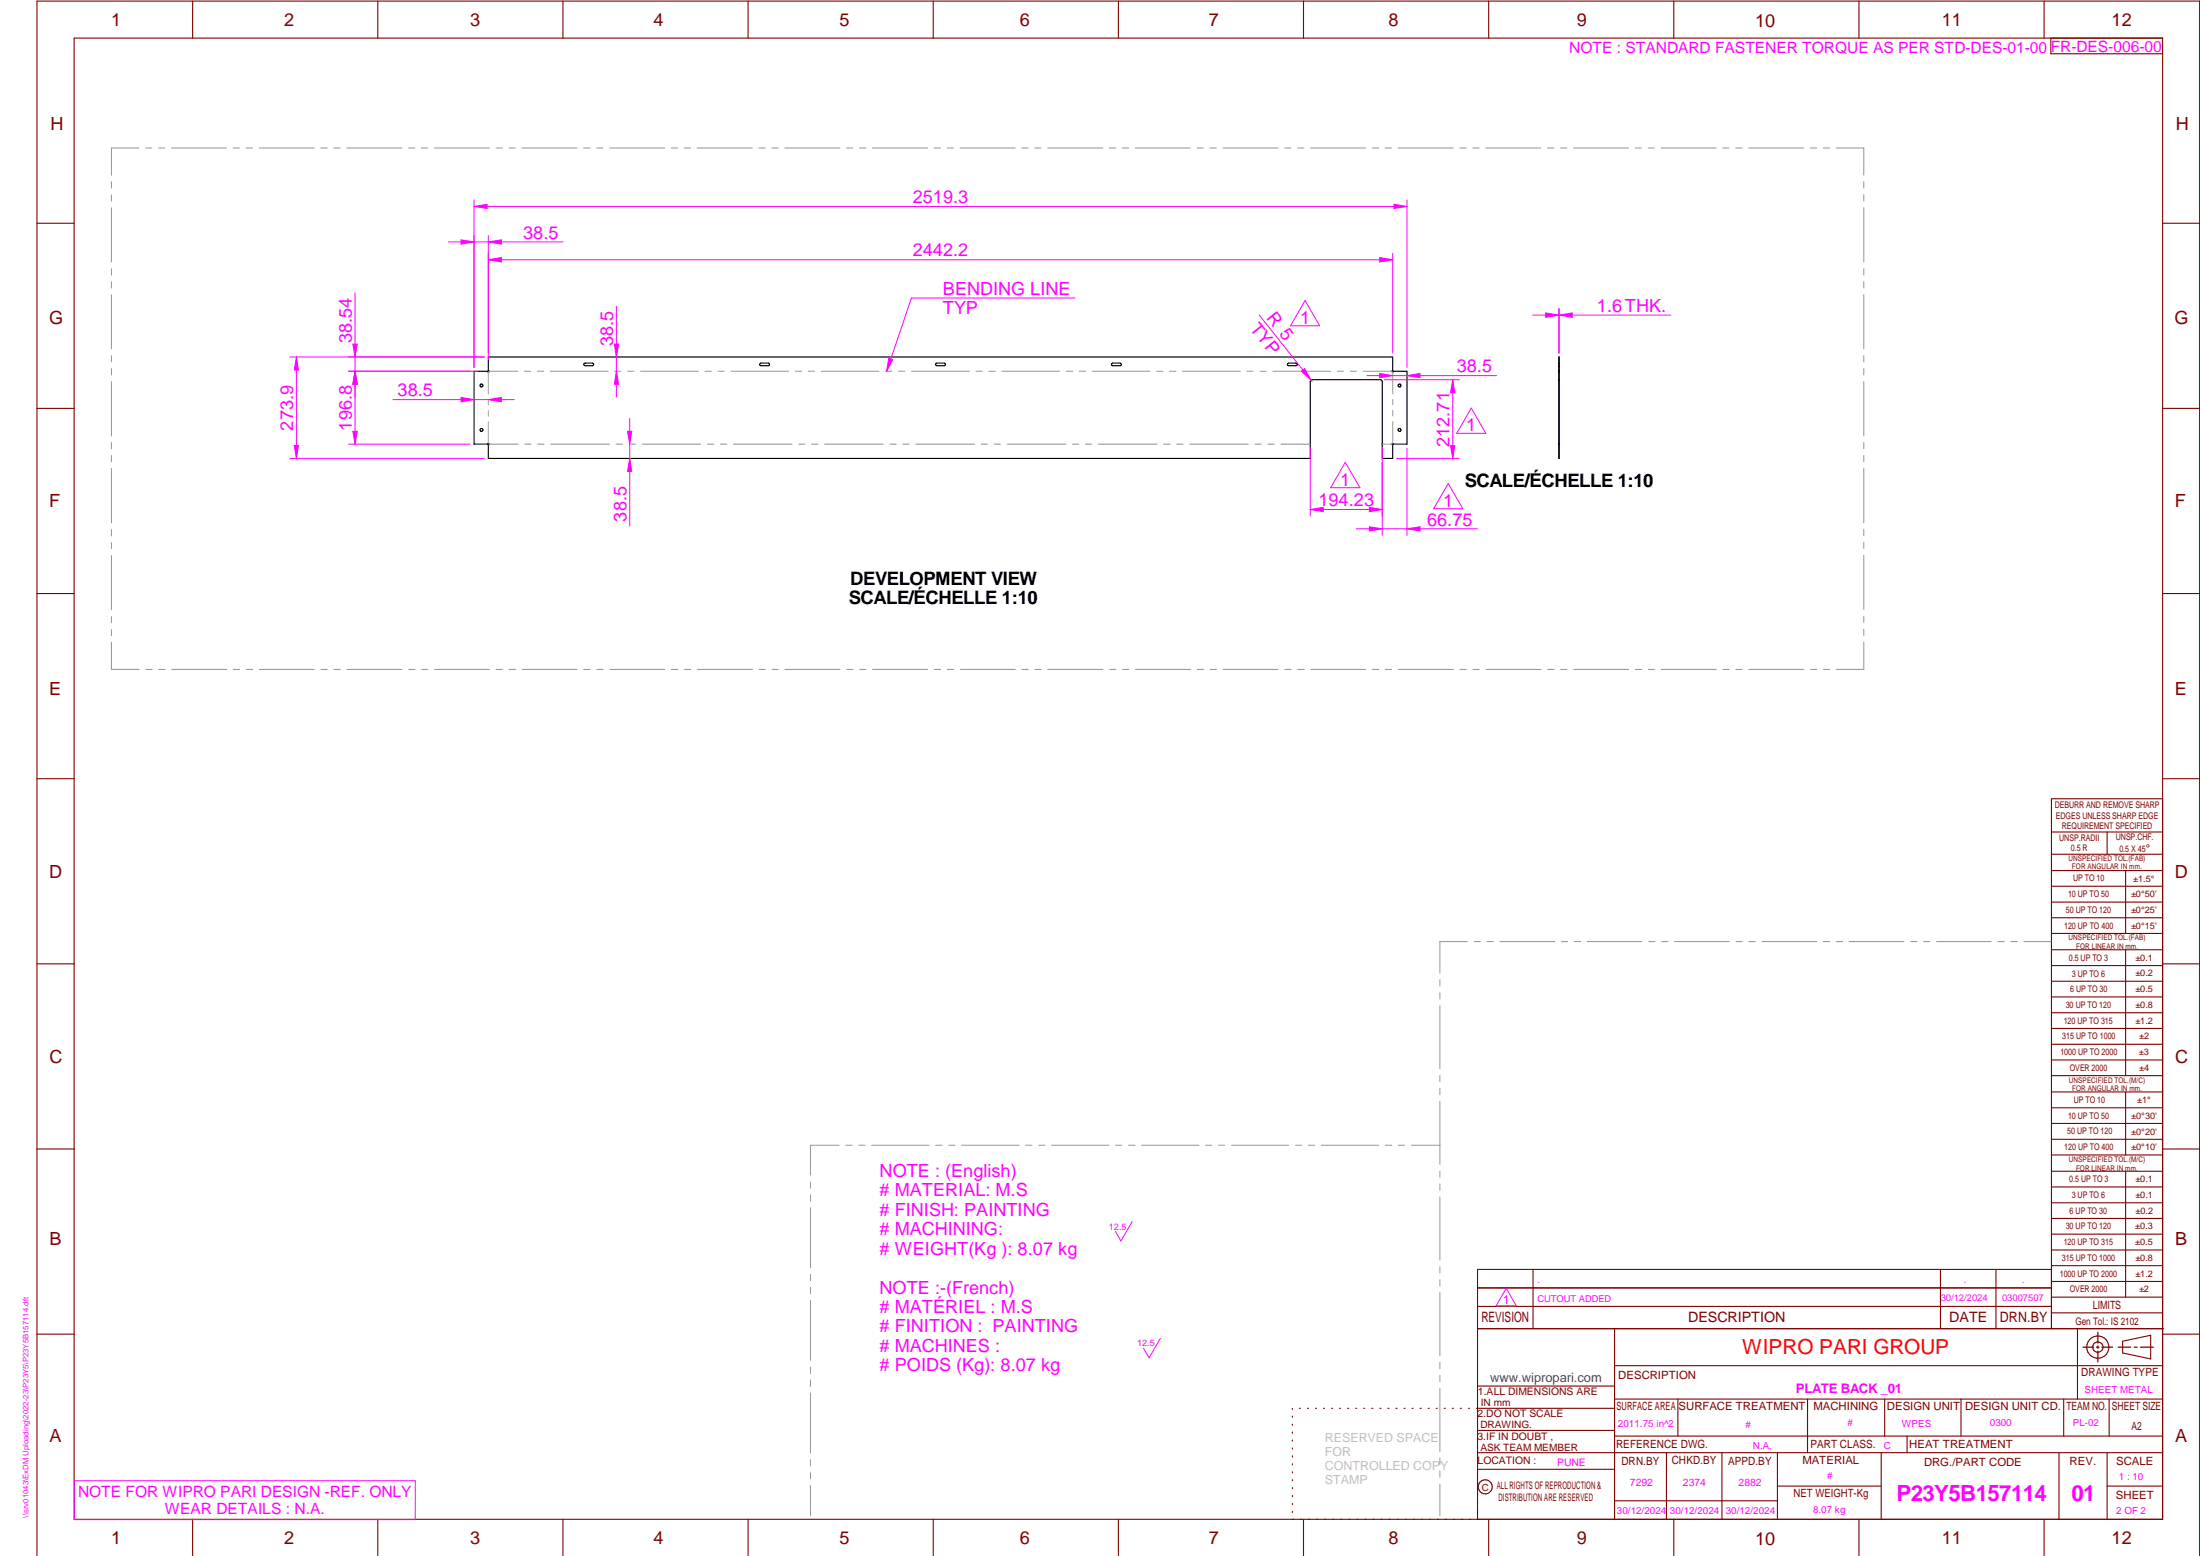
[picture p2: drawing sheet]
<svg xmlns="http://www.w3.org/2000/svg" width="594mm" height="420mm" viewBox="0 0 594 420" stroke-linecap="round" stroke-linejoin="round" font-family="sans-serif">
<g fill="none" stroke="#800000" stroke-width=".3">
<path d="M20 10.3h564v400h-564zM52 .3v10M102 .3v10M152 .3v10M202 .3v10M252 .3v10M302 .3v10M352 .3v10M402 .3v10M452 .3v10M502 .3v10M552 .3v10"/>
<path d="M553.8 10.3v4.2h30.2M10 60.3h10M584 60.3h10M10 110.3h10M584 110.3h10M10 160.3h10M584 160.3h10M10 210.3h10M584 215.7h-30v143.1M584 210.3h10M554 224.7h30M554 230.7h30"/>
<path d="M554 235.1h30M554 239.3h30M569 224.7v6M574 235.1v17M554 243.6h30M554 247.8h30M554 252.1h30M554 256.5h30M574 256.5v33.9M10 260.3h10M554 260.7h30M554 265h30"/>
<path d="M554 269.2h30M554 273.5h30M554 277.7h30M584 260.3h10M554 282h30M554 286.2h30M554 290.4h30M554 294.9h30M554 299.1h30M574 294.9v17M10 310.3h10M554 303.4h30"/>
<path d="M554 307.6h30M554 311.9h30M554 316.3h30M574 316.3v34M584 310.3h10M554 320.5h30M554 324.8h30M554 329h30M554 333.2h30M554 337.5h30M399 358.8h185.2M399 352.8h155"/>
<path d="M399 347.8h155M414 342.8v16M436 358.8v51.5M524 342.8v16M539 342.8v16M554 341.8h30M554 346h30M554 350.3h30M554 354.5h30M554 342.8h-155v67.5M561 358.8v19M10 360.3h10"/>
<path d="M399 374.3h37M436 377.8h148M453.1 377.8v10M488.1 377.8v14.5M508.9 377.8v10M529.5 377.8v10M557.3 377.8v10M569.5 377.8v10M573.2 362.2l7.6-1.6v6.3l-7.6-1.6zM584 368.8h-148M584 360.3h10M349 380.3v.3"/>
<path d="M349 382.4v.3M349 384.6v.3M349 386.7v.3M349 388.8v.3M349 391v.3M349 393.1v.3M349 395.3v.3M349 397.4v.3M349 399.5v.3M350.9 380.3h.2M353.1 380.3h.2M355.2 380.3h.3"/>
<path d="M357.4 380.3h.3M359.6 380.3h.3M361.7 380.3h.3M363.9 380.3h.3M366.1 380.3h.3M368.3 380.3h.2M370.4 380.3h.3M372.6 380.3h.3M374.8 380.3h.3M376.9 380.3h.4M379.1 380.3h.3M381.3 380.3h.3"/>
<path d="M383.4 380.3h.4M385.6 380.3h.3M387.8 380.3h.3M390 380.3h.3M392.2 380.3h.3M394.3 380.3h.3M396.5 380.3h.3M398.7 380.3h37.3M399 396.7h37M399 392.3h185M399 386.2h37M436 387.8h148"/>
<path d="M450 392.3v18M465 392.3v18M480 392.3v18M508 392.3v18M515 387.8v4.5M556 392.3v18M569 392.3v18M52 410.3v9.7M102 410.3v9.7M152 410.3v9.7M202 410.3v9.7M252 410.3v9.7"/>
<path d="M302 410.3v9.7M349 401.7v.3M349 403.8v.4M349 406v.3M349 408.1v.3M352 410.3v9.7M402 410.3v9.7M436 405.3h44M452 410.3v9.7M480 401.3h28M502 410.3v9.7M552 410.3v9.7"/>
<path d="M569 401.3h15M10 420v-419.7h584v419.7"/>
<circle cx="566.5" cy="363.7" r="1.39"/>
<circle cx="566.5" cy="363.8" r="3"/>
<circle cx="401.1" cy="401.5" r="1.9"/>
</g>
<path d="M246.1 80.5l-6.7 19.7M305.7 329.9l-3 5.2-1.5-2.6M406.7 347.9l2.7 4.7h-5.4zM313.3 361.4l-3 5.2-1.5-2.6M20.1 399.8h92v10.5h-92z" fill="none" stroke="#f0f" stroke-width=".27"/>
<g fill="none" stroke="#949494" stroke-width=".27">
<path d="M131.9 100.4v6M131.9 107.9v1.4M131.9 110.9v1.5M131.9 113.9v5.9M132 119.9h7.9M132 100.2h7.8M141.6 100.2h1.7M141.7 119.9h1.7M145.1 100.2h1.7M145.2 119.9h1.7M148.6 100.2h15.6M148.7 119.9h15.9"/>
<path d="M166 100.2h1.7M166.4 119.9h1.7M169.5 100.2h1.7M169.9 119.9h1.7M173 100.2h15.6M173.4 119.9h15.8M190.4 100.2h1.7M191 119.9h1.7M193.9 100.2h1.7M194.5 119.9h1.7M197.4 100.2h15.6M198 119.9h15.9"/>
<path d="M214.8 100.2h1.7M215.7 119.9h1.7M218.3 100.2h1.7M219.2 119.9h1.7M221.8 100.2h15.6M222.7 119.9h15.8M239.1 100.2h1.8M240.3 119.9h1.7M242.6 100.2h1.7M243.8 119.9h1.7M246.2 100.2h15.5M247.3 119.9h15.9"/>
<path d="M263.6 100.2h1.7M265 119.9h1.7M267 100.2h1.8M268.5 119.9h1.7M270.5 100.2h15.6M271.9 119.9h15.9M287.9 100.2h1.7M289.6 119.9h1.7M291.4 100.2h1.8M293.1 119.9h1.7M294.9 100.2h15.6M296.6 119.9h15.9"/>
<path d="M312.3 100.2h1.7M314.2 119.9h1.8M315.8 100.2h1.7M317.7 119.9h1.7M319.3 100.2h15.6M321.3 119.9h15.8M336.7 100.2h1.7M338.9 119.9h1.7M340.2 100.2h1.7M342.4 119.9h1.7M343.7 100.2h15.6M345.9 119.9h7.9"/>
<path d="M361.1 100.2h1.7M364.6 100.2h1.7M368.1 100.2h7.8M373.2 119.9h.9M374.3 119.9h.1M374.7 119.9h.2M375.1 119.9h.8M376.1 100.4v5.9M376.1 107.9v1.4M376.1 110.8v1.5M376.1 113.8v6M396.2 254.3h-7.4v8.5"/>
<path d="M398.1 254.3h1.6M401.5 254.3h1.8M405 254.3h14.8M421.6 254.3h1.7M425.1 254.3h1.7M428.6 254.3h14.8M445.2 254.3h1.7M448.7 254.3h1.7M452.2 254.3h14.8M468.8 254.3h1.7M472.3 254.3h1.7M475.8 254.3h14.8"/>
<path d="M492.4 254.3h1.7M495.8 254.3h1.8M499.4 254.3h14.7M516 254.3h1.6M519.4 254.3h1.8M522.9 254.3h14.8M539.5 254.3h1.7M543 254.3h1.7M546.5 254.3h7.4M388.8 264.5v1.8M388.8 268.1v1.6M388.8 271.6v17"/>
<path d="M388.8 290.4v1.7M388.8 293.9v1.7M388.8 297.4v17M218.9 319.2v1.6M226.6 309.2h-7.7v8.1M228.4 309.2h1.7M231.9 309.2h1.7M235.4 309.2h15.5M252.7 309.2h1.7M256.2 309.2h1.7M259.7 309.2h15.5M277 309.2h1.7"/>
<path d="M280.5 309.2h1.7M284 309.2h15.5M301.2 309.2h1.8M304.8 309.2h1.7M308.3 309.2h15.5M325.5 309.2h1.7M329.1 309.2h1.6M332.6 309.2h15.4M349.8 309.2h1.7M353.3 309.2h1.7M356.8 309.2h15.5M374.1 309.2h1.7"/>
<path d="M377.6 309.2h1.7M381.1 309.2h7.7M388.8 316.2v1.7M388.8 319.7v1.7M218.9 322.6v1.8M218.9 326.1v16.2M388.8 323.2v17.1M218.9 344.1v1.8M218.9 347.6v1.7M218.9 351.2v16.1M388.8 342.1v1.6M388.8 345.6v1.7"/>
<path d="M388.8 349v17.1M218.9 369.1v1.7M218.9 372.6v1.8M218.9 376.1v16.2M388.8 367.9v1.7M388.8 371.4v1.7M388.8 374.9v17M218.9 394.1v1.8M218.9 397.6v1.7M388.8 393.7v1.7M388.8 397.2v1.7M218.9 401.2v8.1"/>
<path d="M388.8 400.7v8.6"/>
</g>
<path d="M566.5 359.7v3M562.5 363.8h2.9M566.1 363.8h.7M566.5 363.4v.7M566.5 364.9v2.8M567.6 363.8h2.9M572 363.8h3.4M576.3 363.8h.8M578 363.8h3.5" fill="none" stroke="#800000" stroke-width=".34"/>
<g fill="none" stroke="#000" stroke-width=".3">
<path d="M131.9 96.4h244.2v3.7h-.2v.3h.4v-.2h3.6v19.7h-3.6v-.1h-.4v.3h.2v3.7h-2.9v-20.8l-.2-.4-18.7-.1-.2 .1-.3 .4v20.8h-221.9v-3.7h.1v-.3h-.3v.1h-3.7v-19.7h3.7v.2h.3v-.3h-.1zM157.7 98.2l2.3-.2 .3 .4-.3 .4h-2l-.3-.2zM205.2 98.2l2.3-.2 .3 .4-.3 .4h-2l-.3-.2zM252.7 98.2l2.3-.2 .3 .4-.3 .4h-2l-.3-.2zM300.2 98.2l2.3-.2 .3 .4-.3 .4h-2l-.3-.2zM347.7 98.2l2.3-.2 .3 .4-.3 .4h-2l-.3-.2z"/>
<circle cx="130" cy="116.1" r=".41"/>
<circle cx="130" cy="104.1" r=".41"/>
<circle cx="377.9" cy="104.1" r=".4"/>
<circle cx="377.9" cy="116.1" r=".39"/>
</g>
<path d="M240 96.7l1.1 .4-1.7 3.1z" fill="#f0f"/>
<path d="M78.3 96.4h52.5M80 96.4l.6 3.5h-1.1zM240 96.7l1.1 .4-1.7 3.1zM246.1 80.5h44.2M78.3 123.8h52.5" fill="none" stroke="#f0f" stroke-width=".27"/>
<g fill="none" stroke="#949494" stroke-width=".27">
<path d="M37.5 40h-7.4v7.3M39.3 40h1.7M42.8 40h1.7M46.3 40h14.9M63 40h1.7M66.5 40h1.7M70 40h14.8M86.6 40h1.7M90.1 40h1.8M93.6 40h14.9M110.3 40h1.7M113.8 40h1.7"/>
<path d="M117.3 40h14.9M133.9 40h1.8M137.4 40h1.7M141 40h14.8M157.6 40h1.7M161.1 40h1.7M164.6 40h14.9M181.3 40h1.7M184.8 40h1.7M188.3 40h14.9M204.9 40h1.7M208.4 40h1.7"/>
<path d="M211.9 40h14.9M228.6 40h1.7M232.1 40h1.7M235.6 40h14.9M252.3 40h1.7M255.8 40h1.7M259.2 40h14.9M275.9 40h1.7M279.4 40h1.7M282.9 40h14.9M299.6 40h1.7M303.1 40h1.7"/>
<path d="M306.6 40h14.8M323.3 40h1.6M326.7 40h1.8M330.2 40h14.9M346.9 40h1.7M350.4 40h1.7M353.9 40h14.9M370.5 40h1.8M374.1 40h1.6M377.6 40h14.8M394.2 40h1.7M397.7 40h1.7"/>
<path d="M401.2 40h14.9M417.9 40h1.7M421.4 40h1.7M424.9 40h14.9M441.5 40h1.8M445 40h1.7M448.6 40h14.8M465.2 40h1.7M468.7 40h1.7M472.2 40h14.9M488.9 40h1.7M492.4 40h1.7"/>
<path d="M495.8 40h7.5v7.3M30.1 49.1v1.7M30.1 52.6v1.7M30.1 56.1v14.7M503.3 49.1v1.7M503.3 52.6v1.7M503.3 56v14.7M30.1 72.6v1.7M30.1 76.1v1.7M30.1 79.6v14.6M503.3 72.5v1.8M503.3 76v1.7"/>
<path d="M503.3 79.5v14.7M30.1 96.1v1.6M30.1 99.5v1.8M503.3 96v1.7M503.3 99.5v1.7M30.1 103v14.7M30.1 119.5v1.7M503.3 103v14.7M503.3 119.5v1.7M30.1 123v1.7M30.1 126.5v14.7M503.3 123v1.7"/>
<path d="M503.3 126.4v14.7M30.1 143v1.7M30.1 146.5v1.7M30.1 150v14.6M503.3 142.9v1.8M503.3 146.4v1.7M503.3 149.9v14.7M30.1 173.4v7.4h7.4M30.1 166.5v1.6M30.1 170v1.7M503.3 166.4v1.7M503.3 169.9v1.7"/>
<path d="M503.3 173.4v7.4h-7.4M39.4 180.8h1.7M42.8 180.8h1.8M46.3 180.8h14.9M63 180.8h1.7M66.5 180.8h1.7M70 180.8h14.9M86.7 180.8h1.7M90.2 180.8h1.7M93.7 180.8h14.8M110.4 180.8h1.6M113.8 180.8h1.8"/>
<path d="M117.3 180.8h14.9M134 180.8h1.7M137.5 180.8h1.7M141 180.8h14.9M157.6 180.8h1.8M161.2 180.8h1.6M164.7 180.8h14.8M181.3 180.8h1.7M184.8 180.8h1.7M188.3 180.8h14.9M205 180.8h1.7M208.5 180.8h1.7"/>
<path d="M212 180.8h14.9M228.6 180.8h1.7M232.1 180.8h1.7M235.6 180.8h14.9M252.3 180.8h1.7M255.8 180.8h1.7M259.3 180.8h14.9M276 180.8h1.7M279.5 180.8h1.7M282.9 180.8h14.9M299.6 180.8h1.7M303.1 180.8h1.7"/>
<path d="M306.6 180.8h14.9M323.3 180.8h1.7M326.8 180.8h1.7M330.3 180.8h14.8M347 180.8h1.7M350.4 180.8h1.8M353.9 180.8h14.9M370.6 180.8h1.7M374.1 180.8h1.7M377.6 180.8h14.9M394.2 180.8h1.8M397.8 180.8h1.7"/>
<path d="M401.3 180.8h14.8M417.9 180.8h1.7M421.4 180.8h1.7M424.9 180.8h14.9M441.6 180.8h1.7M445.1 180.8h1.7M448.6 180.8h14.9M465.2 180.8h1.7M468.8 180.8h1.6M472.2 180.8h14.9M488.9 180.8h1.7M492.4 180.8h1.7"/>
</g>
<path d="M80 96.4l.6 3.5h-1.1z" fill="#f0f"/>
<path d="M79.5 120.3h1.1l-.6 3.5z" fill="none" stroke="#f0f" stroke-width=".27"/>
<path d="M79.5 120.3h1.1l-.6 3.5z" fill="#f0f"/>
<path d="M80 96.4v27.4M94.1 96.4h36.7M95.3 92.9h1.2l-.6 3.5zM94.1 100.2h34.7" fill="none" stroke="#f0f" stroke-width=".27"/>
<path d="M95.3 92.9h1.2l-.6 3.5z" fill="#f0f"/>
<path d="M95.9 100.2l.6 3.6h-1.2z" fill="none" stroke="#f0f" stroke-width=".27"/>
<path d="M95.9 100.2l.6 3.6h-1.2z" fill="#f0f"/>
<path d="M95.9 79.1v28.2M94.1 100.2h32.9M94.1 119.9h32.9M95.9 100.2l.6 3.6h-1.2z" fill="none" stroke="#f0f" stroke-width=".27"/>
<path d="M95.9 100.2l.6 3.6h-1.2z" fill="#f0f"/>
<path d="M95.3 116.5h1.2l-.6 3.4z" fill="none" stroke="#f0f" stroke-width=".27"/>
<path d="M95.3 116.5h1.2l-.6 3.4z" fill="#f0f"/>
<path d="M131.9 70.1l3.5-.5v1.1zM131.9 68.4v26.9M376.1 68.4v26.9M95.9 100.2v19.7" fill="none" stroke="#f0f" stroke-width=".27"/>
<path d="M131.9 70.1l3.5-.5v1.1z" fill="#f0f"/>
<path d="M372.6 69.6l3.5 .5-3.5 .6z" fill="none" stroke="#f0f" stroke-width=".27"/>
<path d="M372.6 69.6l3.5 .5-3.5 .6z" fill="#f0f"/>
<path d="M124.5 64.8l3.5 .5-3.5 .6zM128 63.6v35.6M131.9 70.1h244.2M131.9 63.6v33.6" fill="none" stroke="#f0f" stroke-width=".27"/>
<path d="M124.5 64.8l3.5 .5-3.5 .6z" fill="#f0f"/>
<path d="M131.9 65.3l3.5-.5v1.1z" fill="none" stroke="#f0f" stroke-width=".27"/>
<path d="M131.9 65.3l3.5-.5v1.1z" fill="#f0f"/>
<path d="M128 54v45.2M128 55.8l3.5-.6v1.1zM379.9 54v45.2M121 65.3h31.1" fill="none" stroke="#f0f" stroke-width=".27"/>
<path d="M128 55.8l3.5-.6v1.1z" fill="#f0f"/>
<path d="M376.4 55.2l3.5 .6-3.5 .5z" fill="none" stroke="#f0f" stroke-width=".27"/>
<path d="M376.4 55.2l3.5 .6-3.5 .5z" fill="#f0f"/>
<path d="M128 55.8h251.9M124.5 107.3l3.5 .6-3.5 .6z" fill="none" stroke="#f0f" stroke-width=".27"/>
<path d="M124.5 107.3l3.5 .6-3.5 .6z" fill="#f0f"/>
<path d="M131.9 107.9l3.5-.6v1.2z" fill="none" stroke="#f0f" stroke-width=".27"/>
<path d="M131.9 107.9l3.5-.6v1.2z" fill="#f0f"/>
<path d="M106.1 107.9h32.7M170 123.8l.6 3.5h-1.1z" fill="none" stroke="#f0f" stroke-width=".27"/>
<path d="M170 123.8l.6 3.5h-1.1z" fill="#f0f"/>
<path d="M169.5 116.5h1.1l-.6 3.4z" fill="none" stroke="#f0f" stroke-width=".27"/>
<path d="M169.5 116.5h1.1l-.6 3.4z" fill="#f0f"/>
<path d="M166.4 100.2l.6 3.6h-1.1zM170 112.9v29.2" fill="none" stroke="#f0f" stroke-width=".27"/>
<path d="M166.4 100.2l.6 3.6h-1.1z" fill="#f0f"/>
<path d="M165.9 92.9h1.1l-.6 3.5z" fill="none" stroke="#f0f" stroke-width=".27"/>
<path d="M165.9 92.9h1.1l-.6 3.5z" fill="#f0f"/>
<path d="M166.4 82.7v24.5M372.6 100.8l3.5 .6-3.5 .6z" fill="none" stroke="#f0f" stroke-width=".27"/>
<path d="M372.6 100.8l3.5 .6-3.5 .6z" fill="#f0f"/>
<path d="M379.9 101.4l3.5-.6v1.2z" fill="none" stroke="#f0f" stroke-width=".27"/>
<path d="M379.9 101.4l3.5-.6v1.2z" fill="#f0f"/>
<path d="M417.4 84.5l3.5 .6-3.5 .6zM420.9 83.4v11.9M421 83.4v11.9M369.1 101.4h35" fill="none" stroke="#f0f" stroke-width=".27"/>
<g fill="none" stroke="#008000" stroke-width=".27">
<path d="M421 98h.1M421 98.8h.1M420.9 100.4h.1M420.9 119.8h.1M420.9 104.5h.1M420.9 116.5h.1M421 102.5h.1M421 103.7h.1M421 115.7h.1M421 100.4h.1M421 119.8h.1M421 104.5h.1"/>
<path d="M421 116.5h.1"/>
</g>
<path d="M420.9 96.4l.1 27.4zM420.9 119.9h.1M420.9 100.2h.1M420.9 100.1h.1M420.9 120.1h.1" fill="none" stroke="#000" stroke-width=".3"/>
<path d="M417.4 84.5l3.5 .6-3.5 .6z" fill="#f0f"/>
<path d="M421 85.1l3.6-.6v1.2z" fill="none" stroke="#f0f" stroke-width=".27"/>
<path d="M421 85.1l3.6-.6v1.2z" fill="#f0f"/>
<path d="M413.9 85.1h37.3M373.8 102.5h20.2M377.1 123.8h16.9M391.7 120.3h1.1l-.5 3.5z" fill="none" stroke="#f0f" stroke-width=".27"/>
<path d="M391.7 120.3h1.1l-.5 3.5z" fill="#f0f"/>
<path d="M392.3 102.5l.5 3.5h-1.1z" fill="none" stroke="#f0f" stroke-width=".27"/>
<path d="M392.3 102.5l.5 3.5h-1.1z" fill="#f0f"/>
<path d="M392.3 102.5v21.3M397.3 110.2l3.9 6.8h-7.8zM373.2 124.8v19.8M379.9 121v23.6M379.9 142.8l3.5-.6v1.2z" fill="none" stroke="#f0f" stroke-width=".27"/>
<path d="M379.9 142.8l3.5-.6v1.2z" fill="#f0f"/>
<path d="M369.8 142.2l3.4 .6-3.4 .6z" fill="none" stroke="#f0f" stroke-width=".27"/>
<path d="M369.8 142.2l3.4 .6-3.4 .6z" fill="#f0f"/>
<path d="M353.8 120.8v18.5M369.8 137l3.4 .6-3.4 .6zM373.2 120.8v18.5M366.3 142.8h32.6" fill="none" stroke="#f0f" stroke-width=".27"/>
<path d="M369.8 137l3.4 .6-3.4 .6z" fill="#f0f"/>
<path d="M353.8 137.6l3.5-.6v1.2z" fill="none" stroke="#f0f" stroke-width=".27"/>
<path d="M353.8 137.6l3.5-.6v1.2z" fill="#f0f"/>
<path d="M340 85l14.3 18M351.4 100.2l.9-.7 1.7 3.1zM353.8 137.6h19.4" fill="none" stroke="#f0f" stroke-width=".27"/>
<path d="M351.4 100.2l.9-.7 1.7 3.1z" fill="#f0f"/>
<path d="M352.4 81.2l4 6.8h-7.9zM363.3 124.8l3.9 6.9h-7.9zM391.1 130.6l3.9 6.8h-7.9z" fill="none" stroke="#f0f" stroke-width=".27"/>
<g font-size="6" fill="#f0f">
<text x="512.1" y="405.2">P23Y5B157114</text>
<text x="559.4" y="405.2">01</text>
</g>
<text font-size="5.6" fill="#f00" x="470.5" y="365.5">WIPRO PARI GROUP</text>
<g font-size="5">
<text x="395.6" y="131.4">SCALE/ÉCHELLE 1:10</text>
<text x="229.6" y="157.9">DEVELOPMENT VIEW</text>
<text x="229.2" y="163.2">SCALE/ÉCHELLE 1:10</text>
</g>
<g font-size="4.9" fill="#800000">
<text x="30" y="6.9">1</text>
<text x="76.7" y="6.9">2</text>
<text x="127" y="6.9">3</text>
<text x="176.5" y="6.9">4</text>
<text x="226.7" y="6.9">5</text>
<text x="275.4" y="6.9">6</text>
<text x="326.4" y="6.9">7</text>
<text x="375" y="6.9">8</text>
<text x="425.8" y="6.9">9</text>
<text x="473.9" y="7.3">10</text>
<text x="524.3" y="6.9">11</text>
<text x="570.2" y="6.9">12</text>
<text x="13.6" y="35.1">H</text>
<text x="587.6" y="35.1">H</text>
<text x="13.2" y="87.5">G</text>
<text x="587.2" y="87.5">G</text>
<text x="13.2" y="137">F</text>
<text x="587.2" y="137">F</text>
<text x="13.2" y="187.6">E</text>
<text x="587.2" y="187.6">E</text>
<text x="13.2" y="237">D</text>
<text x="587.2" y="237">D</text>
<text x="13.4" y="287.1">C</text>
<text x="587.4" y="287.1">C</text>
<text x="13.4" y="336.2">B</text>
<text x="587.4" y="336.2">B</text>
<text x="13.4" y="389.3">A</text>
<text x="587.4" y="389.3">A</text>
<text x="30" y="416.9">1</text>
<text x="76.7" y="416.9">2</text>
<text x="127" y="416.9">3</text>
<text x="176.5" y="416.9">4</text>
<text x="226.7" y="416.9">5</text>
<text x="275.4" y="416.9">6</text>
<text x="326.4" y="416.9">7</text>
<text x="375" y="416.9">8</text>
<text x="425.8" y="416.9">9</text>
<text x="473.9" y="417.3">10</text>
<text x="524.3" y="416.9">11</text>
<text x="570.2" y="416.9">12</text>
</g>
<g font-size="4.9" fill="#f0f">
<text x="246.5" y="54.9">2519.3</text>
<text x="141.3" y="64.5">38.5</text>
<text x="246.5" y="69.3">2442.2</text>
<text x="254.6" y="79.6">BENDING LINE</text>
<text x="254.6" y="84.8">TYP</text>
<text x="337.3" y="88.7" transform="rotate(51 337.3 88.7)">TYP</text>
<text x="341.8" y="85.9" transform="rotate(51 341.8 85.9)">R 5</text>
<text x="351.1" y="87.5">1</text>
<text x="431.2" y="84.2">1.6THK.</text>
<text x="95" y="92.6" transform="rotate(-90 95 92.6)">38.54</text>
<text x="165.6" y="93.5" transform="rotate(-90 165.6 93.5)">38.5</text>
<text x="393.4" y="100.5">38.5</text>
<text x="107.4" y="107">38.5</text>
<text x="79.2" y="116.2" transform="rotate(-90 79.2 116.2)">273.9</text>
<text x="95" y="116.2" transform="rotate(-90 95 116.2)">196.8</text>
<text x="395.9" y="116.5">1</text>
<text x="391.4" y="120.7" transform="rotate(-90 391.4 120.7)">212.71</text>
<text x="361.9" y="131.1">1</text>
<text x="356" y="136.7">194.23</text>
<text x="389.7" y="136.9">1</text>
<text x="169.2" y="140.8" transform="rotate(-90 169.2 140.8)">38.5</text>
<text x="385.4" y="141.9">66.75</text>
<text x="237.5" y="317.8">NOTE : (English)</text>
<text x="237.5" y="323"># MATERIAL: M.S</text>
<text x="237.5" y="328.3"># FINISH: PAINTING</text>
<text x="237.5" y="333.5"># MACHINING:</text>
<text x="237.5" y="338.8"># WEIGHT(Kg ): 8.07 kg</text>
<text x="237.5" y="349.3">NOTE :-(French)</text>
<text x="237.5" y="354.5"># MATÉRIEL : M.S</text>
<text x="237.5" y="359.8"># FINITION : PAINTING</text>
<text x="237.5" y="365"># MACHINES :</text>
<text x="237.5" y="370.3"># POIDS (Kg): 8.07 kg</text>
</g>
<g font-size="4.2" fill="#f0f">
<text x="423.7" y="14.3">NOTE : STANDARD FASTENER TORQUE AS PER STD-DES-01-00</text>
<text x="553.8" y="14">FR-DES-006-00</text>
<text x="21.1" y="404.3">NOTE FOR WIPRO PARI DESIGN -REF. ONLY</text>
<text x="44.5" y="408.8">WEAR DETAILS : N.A.</text>
</g>
<g font-size="3.9" fill="#800000">
<text x="400" y="357.1">REVISION</text>
<text x="455.9" y="357.1">DESCRIPTION</text>
<text x="526.4" y="357.1">DATE</text>
<text x="540" y="357.1">DRN.BY</text>
</g>
<text font-size="3.6" fill="#f0f" x="485" y="376.1">PLATE BACK _01</text>
<text font-size="3.5" fill="#00f" x="402.4" y="373.3">www.wipropari.com</text>
<text font-size="3.4" fill="#f0f" x="405.8" y="352.2">1</text>
<g font-size="3.4" fill="#c0c0c0">
<text x="357.8" y="389.5">RESERVED SPACE</text>
<text x="357.8" y="393.3">FOR</text>
<text x="357.8" y="397">CONTROLLED COPY</text>
<text x="357.8" y="400.8">STAMP</text>
</g>
<g font-size="3.1" fill="#800000">
<text x="565.1" y="353.5">LIMITS</text>
<text x="562" y="371.7">DRAWING TYPE</text>
<text x="437" y="372.3">DESCRIPTION</text>
<text x="436.5" y="380.8">SURFACE AREA</text>
<text x="453.3" y="380.8">SURFACE TREATMENT</text>
<text x="489.7" y="380.8">MACHINING</text>
<text x="509.5" y="380.8">DESIGN UNIT</text>
<text x="530.6" y="380.8">DESIGN UNIT CD.</text>
<text x="558" y="380.6">TEAM NO.</text>
<text x="570.3" y="380.7">SHEET SIZE</text>
<text x="575.6" y="386.1">A2</text>
<text x="436.4" y="391.1">REFERENCE DWG.</text>
<text x="437.8" y="395.5">DRN.BY</text>
<text x="451.4" y="395.4">CHKD.BY</text>
<text x="466.6" y="395.5">APPD.BY</text>
<text x="486.7" y="395.4">MATERIAL</text>
<text x="488.9" y="390.9">PART CLASS.</text>
<text x="515.6" y="390.9">HEAT TREATMENT</text>
<text x="519.6" y="395.9">DRG./PART CODE</text>
<text x="558.9" y="395.5">REV.</text>
<text x="571.4" y="395.6">SCALE</text>
<text x="484.3" y="404.2">NET WEIGHT-Kg</text>
<text x="571.4" y="404.7">SHEET</text>
</g>
<text font-size="3" fill="#800000" x="579.5" y="230.1">°</text>
<g font-size="2.8" fill="#800000">
<text x="560.4" y="357.7">Gen Tol.: IS 2102</text>
<text x="399.1" y="376.6">1.ALL DIMENSIONS ARE</text>
<text x="399" y="382.7">2.DO NOT SCALE</text>
<text x="399" y="388.7">3.IF IN DOUBT ,</text>
<text x="399" y="395.4">LOCATION :</text>
<text x="404.2" y="402">ALL RIGHTS OF REPRODUCTION &amp;</text>
<text x="404.7" y="405.4">DISTRIBUTION ARE RESERVED</text>
</g>
<g font-size="2.8" fill="#f0f">
<text x="420.5" y="396">PUNE</text>
<text x="440.1" y="401.2">7292</text>
<text x="454.4" y="401.2">2374</text>
<text x="469.5" y="401.2">2882</text>
</g>
<g font-size="2.7" fill="#f0f">
<text x="562.9" y="376.2">SHEET METAL</text>
<text x="436.9" y="385.4">2011.75 in^2</text>
<text x="471.4" y="385.5">#</text>
<text x="498.9" y="385">#</text>
<text x="513.6" y="385.3">WPES</text>
<text x="537.3" y="385.1">0300</text>
<text x="559.7" y="385.1">PL-02</text>
<text x="473.4" y="391.2">N.A.</text>
<text x="508.7" y="391.2">C</text>
<text x="493.4" y="399.5">#</text>
<text x="572.1" y="399.7">1 : 10</text>
<text x="436.6" y="408.7">30/12/2024</text>
<text x="450.9" y="408.8">30/12/2024</text>
<text x="466" y="408.9">30/12/2024</text>
<text x="489.6" y="408.5">8.07 kg</text>
<text x="571.4" y="408.7">2 OF 2</text>
</g>
<g font-size="2.7" fill="#800000">
<text x="399.9" y="379.7">IN mm</text>
<text x="399.7" y="385.7">DRAWING.</text>
<text x="399.7" y="391.8">ASK TEAM MEMBER</text>
<text x="400.1" y="402.5">C</text>
</g>
<g font-size="2.5" fill="#800000">
<text x="554.9" y="218.3">DEBURR AND REMOVE SHARP</text>
<text x="555.2" y="221">EDGES UNLESS SHARP EDGE</text>
<text x="556.1" y="227.1">UNSP.RADII</text>
<text x="556.8" y="223.8">REQUIREMENT SPECIFIED</text>
<text x="571.4" y="226.9">UNSP.CHF.</text>
<text x="559.2" y="229.9">0.5 R</text>
<text x="572.3" y="230.1">0.5 X 45</text>
<text x="559.8" y="238">UP TO 10</text>
<text x="576.1" y="238.1">±1.5°</text>
<text x="558.5" y="242.2">10 UP TO 50</text>
<text x="575.5" y="242.3">±0°50'</text>
<text x="557.4" y="250.7">120 UP TO 400</text>
<text x="557.9" y="246.5">50 UP TO 120</text>
<text x="575.5" y="250.7">±0°15'</text>
<text x="575.5" y="246.5">±0°25'</text>
<text x="558.7" y="259.4">0.5 UP TO 3</text>
<text x="559.5" y="263.7">3 UP TO 6</text>
<text x="576.6" y="263.6">±0.2</text>
<text x="576.6" y="259.4">±0.1</text>
<text x="559" y="267.9">6 UP TO 30</text>
<text x="576.6" y="267.9">±0.5</text>
<text x="557.8" y="272.2">30 UP TO 120</text>
<text x="576.6" y="272.2">±0.8</text>
<text x="556.9" y="280.7">315 UP TO 1000</text>
<text x="557.3" y="276.4">120 UP TO 315</text>
<text x="576.6" y="276.4">±1.2</text>
<text x="577.7" y="280.7">±2</text>
<text x="556.4" y="284.9">1000 UP TO 2000</text>
<text x="577.6" y="284.9">±3</text>
<text x="558.9" y="289.2">OVER 2000</text>
<text x="577.7" y="289.3">±4</text>
<text x="560" y="297.9">UP TO 10</text>
<text x="577.1" y="297.9">±1°</text>
<text x="558.5" y="302.1">10 UP TO 50</text>
<text x="575.5" y="302.1">±0°30'</text>
<text x="557.4" y="310.6">120 UP TO 400</text>
<text x="558.2" y="306.3">50 UP TO 120</text>
<text x="575.5" y="310.6">±0°10'</text>
<text x="575.5" y="306.4">±0°20'</text>
<text x="558.8" y="319.2">0.5 UP TO 3</text>
<text x="559.4" y="323.4">3 UP TO 6</text>
<text x="576.6" y="319.2">±0.1</text>
<text x="576.6" y="323.5">±0.1</text>
<text x="558.9" y="327.7">6 UP TO 30</text>
<text x="576.7" y="327.7">±0.2</text>
<text x="557.8" y="332">30 UP TO 120</text>
<text x="576.6" y="332">±0.3</text>
<text x="556.8" y="340.5">315 UP TO 1000</text>
<text x="557.3" y="336.3">120 UP TO 315</text>
<text x="576.6" y="336.3">±0.5</text>
<text x="576.6" y="340.5">±0.8</text>
<text x="556.2" y="344.7">1000 UP TO 2000</text>
<text x="576.6" y="344.7">±1.2</text>
<text x="558.9" y="349">OVER 2000</text>
<text x="577.6" y="349">±2</text>
</g>
<g font-size="2.5" fill="#f0f">
<text x="299.4" y="332.1">12.5</text>
<text x="415.2" y="346.4">.</text>
<text x="530.3" y="346.5">.</text>
<text x="545.9" y="346.4">.</text>
<text x="415.2" y="351.5">CUTOUT ADDED</text>
<text x="524.1" y="351.3">30/12/2024</text>
<text x="540.6" y="351.4">03007507</text>
<text x="307" y="363.6">12.5</text>
</g>
<g font-size="2.1" fill="#800000">
<text x="558.5" y="232.4">UNSPECIFIED TOL.(FAB)</text>
<text x="559.5" y="234.7">FOR ANGULAR IN mm.</text>
<text x="558.6" y="253.9">UNSPECIFIED TOL.(FAB)</text>
<text x="560.7" y="256.3">FOR LINEAR IN mm.</text>
<text x="558.7" y="292.3">UNSPECIFIED TOL.(M/C)</text>
<text x="559.6" y="294.7">FOR ANGULAR IN mm.</text>
<text x="558.7" y="313.7">UNSPECIFIED TOL.(M/C)</text>
<text x="560.6" y="316.1">FOR LINEAR IN mm.</text>
</g>
<text font-size="2.1" fill="#f0f" x="7.7" y="409.8" transform="rotate(-90 7.7 409.8)">\\srv01043\ExDM Uploading\2022-23\P23Y5\P23Y5B157114.dft</text>
</svg>
